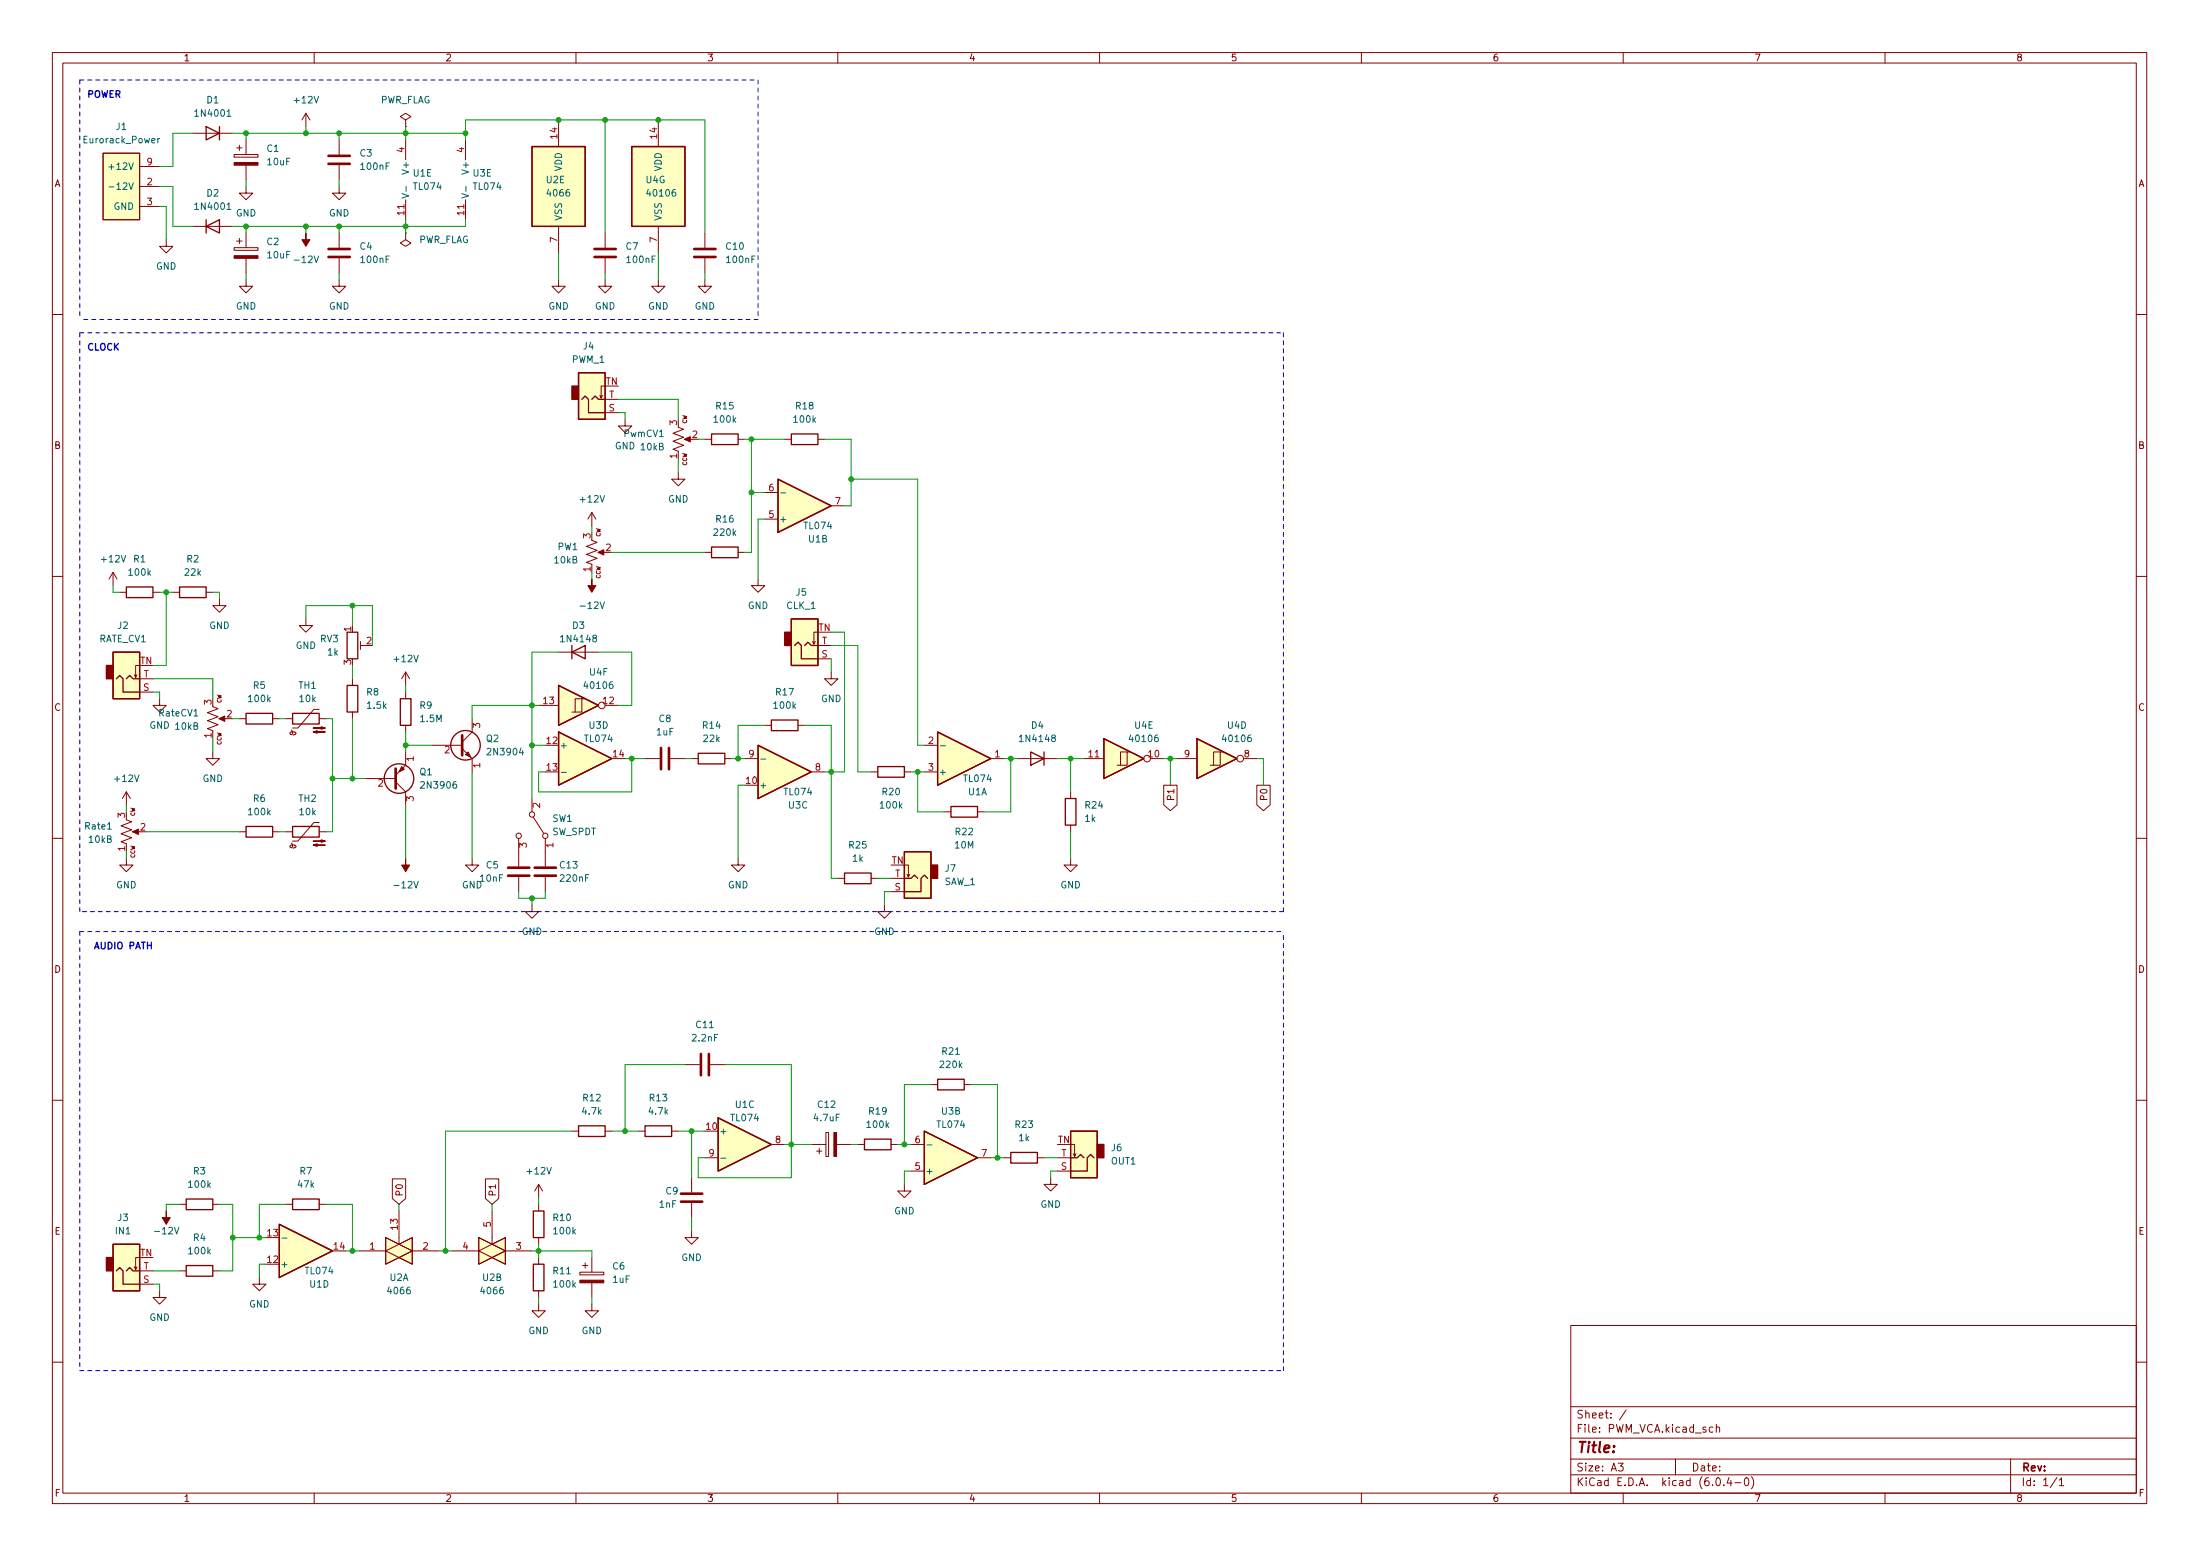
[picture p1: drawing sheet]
<svg xmlns="http://www.w3.org/2000/svg" width="420mm" height="297mm" viewBox="0 0 420 297" stroke-linecap="round" stroke-linejoin="round" font-family="sans-serif">
<g fill="none" stroke="#840000" stroke-width=".19">
<path d="M10 10h400v277h-400zM12 12h396v273h-396zM60 10v2M110 10v2M160 10v2M210 10v2M260 10v2M310 10v2M360 10v2M19.7 29.2h7v12.7h-7zM26.7 35.6h3.8M26.7 39.4h3.8"/>
<path d="M26.7 31.8h3.8M36.8 25.4h7.6M44.7 29.5h4.6v.5h-4.6zM45.2 28.2h1M45.7 27.7v1M47 35.6v1.3h1.3l-1.3 1.2-1.3-1.2h1.3M47 26.7v2.8M47 31.5v2.8M58.4 21.6l-.7 1.3M58.4 21.6v2.6M58.4 21.6l.8 1.3M64.8 35.6v1.3h1.2l-1.2 1.2-1.3-1.2h1.3"/>
<path d="M64.8 26.7v2.8M64.8 31.5v2.8M77.5 22.9l1-.6-1-.7-1 .7 1 .6v1.3M77.5 24.2h.1M77.5 26.7v3.8M77.5 38.1v3.8M88.9 26.7v3.8M88.9 38.1v3.8M106.7 22.9v5.1M125.7 22.9v5.1M31.7 45.8v1.2h1.3l-1.3 1.3-1.2-1.3h1.2M36.8 43.2h7.6"/>
<path d="M44.7 47.3h4.6v.5h-4.6zM45.2 46h1M45.7 45.5v1M47 53.4v1.2h1.3l-1.3 1.3-1.3-1.3h1.3M47 44.5v2.8M47 49.3v2.8M64.8 53.4v1.2h1.2l-1.2 1.3-1.3-1.3h1.3M64.8 44.5v2.8M64.8 49.3v2.8M77.5 44.5v1.3l1 .6-1 .6-1-.6 1-.6M77.5 44.5h.1M106.7 53.4v1.2h1.2l-1.2 1.3-1.3-1.3h1.3"/>
<path d="M106.7 43.2v5.1M115.6 53.4v1.2h1.2l-1.2 1.3-1.3-1.3h1.3M115.6 44.5v2.8M115.6 49.3v2.8M125.7 53.4v1.2h1.3l-1.3 1.3-1.2-1.3h1.2M125.7 43.2v5.1M134.6 53.4v1.2h1.3l-1.3 1.3-1.3-1.3h1.3M134.6 44.5v2.8M134.6 49.3v2.8M10 60h2M115.1 75.5l-.3 .5M115.6 73.7h-.8v2.3l-.2-.5"/>
<path d="M115.6 78.8h2.5M115.6 76.2h2.5M408 60h2M113 97.8v2.6M113 97.8l-.7 1.3M113 97.8l.8 1.3M119.4 80v1.3h1.2l-1.2 1.3-1.3-1.3h1.3M129.5 90.2v1.3h1.3l-1.3 1.2-1.2-1.2h1.2M129.5 81.6l1.1 .4-2.1 .7 2.1 .8-2.1 .7 2.1 .8-2.1 .8 1 .3v.3M131.1 83.9h1M134.6 83.9h1.3M141 83.9h1.2"/>
<path d="M146 99.1h2.6M146 94h2.6M149.9 83.9h1.2M156.2 83.9h1.3M158.7 96.6h2.6M10 110h2M21.6 109.3l-.8 1.2M21.6 109.3v2.5M21.6 109.3l.8 1.2M22.9 113.1h1.2M29.2 113.1h1.3M33 113.1h1.3"/>
<path d="M39.4 113.1h1.2M41.9 114.3v1.3h1.3l-1.3 1.3-1.3-1.3h1.3M58.4 118.1v1.3h1.3l-1.3 1.3-1.3-1.3h1.3M113 103.2l1 .3-2 .8 2 .8-2 .7 2 .8-2 .8 1 .3v.3M114.6 105.4h1M134.6 105.4h1.3M141 105.4h1.2M144.8 110.5v1.3h1.2l-1.2 1.3-1.3-1.3h1.3M408 110h2M26.2 128.8l-.3 .5M26.7 127h-.8v2.3l-.2-.5M26.7 132.1h2.5"/>
<path d="M26.7 129.6h2.5M30.5 133.4v1.3h1.2l-1.2 1.2-1.3-1.2h1.3M40.6 134.9l1.1 .4-2.1 .8 2.1 .7-2.1 .8 2.1 .7-2.1 .8 1 .4v.2M42.2 137.2h1M45.7 137.2h1.3M52.1 137.2h1.2M54.6 137.2h1.3M55.6 139.4l.2 .2 .1 .3-.1 .3h-.3l-.1-.3 .2-.2h.7l.2 .2-.1 .3-.4 .2M61 135.4h-1.1l-3 3.6h-1M61 137.2h1.2M67.3 129.6v1.2M67.3 135.9v1.3"/>
<path d="M68.8 122.5v1.5M68.8 123.2h1M77.5 128.3v2.5M77.5 132.1v1.3M77.5 138.5v1.2M77.5 128.3l-.8 1.3M77.5 128.3l.7 1.3M90.2 137.2v2.5l-1.9 1.9M102.9 134.7h3.8M106.7 124.5h7.6M111.1 133.4h-1.2v2.5M111.8 133.4h-.7v2.5h-1.9"/>
<path d="M115.6 134.7h2.5M146 138.5h1.3M152.4 138.5h1.3M155.7 122.5l-.3 .5M156.2 120.7h-.8v2.3l-.2-.5M156.2 123.2h2.5M156.2 125.8h2.5M158.7 128.3v1.3h1.3l-1.3 1.2-1.2-1.2h1.2M24.1 156.5l1 .4-2 .7 2 .8-2 .8 2 .7-2 .8 1 .4v.2M24.1 151.2v2.5M24.1 151.2l-.7 1.2M24.1 151.2l.8 1.2"/>
<path d="M25.7 158.8h1M40.6 143.5v1.3h1.3l-1.3 1.3-1.2-1.3h1.2M45.7 158.8h1.3M52.1 158.8h1.2M54.6 158.8h1.3M61 157h-1.1l-3 3.6h-1M61 158.8h1.2M69.8 148.6h5.8M75.6 149.3l1.9 1.9v2.5M77.5 143.5v2.6l-1.9 1.9M82.5 142.3h5.8M88.3 142.9l1.9 1.9v2.6"/>
<path d="M101.6 152.4v2.6M101.9 156l2 3.2M123.2 144.8h2.8M128 144.8h2.8M132.1 144.8h1.2M138.4 144.8h1.3M142.2 144.8h2.6M154.9 147.4h2.6M166.4 147.4h1.2M172.7 147.4h1.3M176.5 142.3h2.6M176.5 147.4h2.6"/>
<path d="M180.3 155h1.3M186.7 155h1.3M189.2 144.8h2.6M194.3 144.8h7.6M204.5 151.2v1.2M204.5 157.5v1.3M207 144.8h3.8M215.3 143.5h-1.3v2.6M215.9 143.5h-.6v2.6h-1.9M219.7 144.8h2.5M222.2 149.9h2.6v3.7l-1.3 1.2-1.3-1.2zM224.8 144.8h3.8"/>
<path d="M233 143.5h-1.2v2.6M233.7 143.5h-.7v2.6h-1.9M237.5 144.8h2.5M240 149.9h2.6v3.7l-1.3 1.2-1.3-1.2zM10 160h2M24.1 163.9v1.2h1.3l-1.3 1.3-1.2-1.3h1.2M55.6 160.9l.2 .3 .1 .3-.1 .3h-.3l-.1-.3 .2-.2h.7l.2 .2-.1 .3-.4 .2M90.2 163.9v1.2h1.2l-1.2 1.3-1.3-1.3h1.3M99.1 160.1v5.3M99.1 167.4v2.8M101.6 172.8v1.2h1.3l-1.3 1.3-1.3-1.3h1.3M104.1 160.1v5.3"/>
<path d="M104.1 167.4v2.8M141 163.9v1.2h1.2l-1.2 1.3-1.3-1.3h1.3M160 167.7h1.3M166.4 167.7h1.2M168.9 172.8v1.2h1.3l-1.3 1.3-1.3-1.3h1.3M170.2 167.7h2.5M170.2 170.2h2.5M172.7 165.1h.8v2.3l.2-.5M173.2 166.9l.3 .5M204.5 163.9v1.2h1.2l-1.2 1.3-1.3-1.3h1.3M408 160h2M10 210h2"/>
<path d="M109.2 215.9h1.3M115.6 215.9h1.2M121.9 215.9h1.3M128.3 215.9h1.2M130.8 203.2h2.8M135.6 203.2h2.8M147.3 218.5h2.6M154.9 218.5h2.8M156 219.7h1M156.5 219.2v1.1M157.7 216.2h.5v4.6h-.5zM159.8 218.5h2.8"/>
<path d="M163.8 218.5h1.3M170.2 218.5h1.2M174 218.5h2.5M177.8 207h1.3M184.1 207h1.3M204.5 218.5h.7v2.3l.3-.5M408 210h2M34.3 229.9h1.3M40.6 229.9h1.3M54.6 229.9h1.3M61 229.9h1.2M68.6 238.8h5.1"/>
<path d="M73.7 238.8l5-2.5v5zM73.7 236.3l5 2.5-5 2.5zM74.9 225h2.6v3.8l-1.3 1.1-1.3-1.1zM76.2 231.2v6.3M78.7 238.8h5.1M86.4 238.8h5M91.4 238.8l5.1-2.5v5zM91.4 236.3l5.1 2.5-5.1 2.5zM92.7 225h2.6v3.8l-1.3 1.1-1.3-1.1zM94 231.2v6.3M96.5 238.8h5.1M102.9 226.1v2.5"/>
<path d="M102.9 229.9v1.3M102.9 236.3v1.2M102.9 226.1l-.8 1.3M102.9 226.1l.7 1.3M132.1 235v1.3h1.2l-1.2 1.2-1.3-1.2h1.3M132.1 224.8v2.8M132.1 229.7v2.7M134.6 221h2.6M172.7 226.1v1.3h1.3l-1.3 1.2-1.3-1.2h1.3M174 223.6h2.5M186.7 221h2.5M191.8 221h1.2"/>
<path d="M198.1 221h1.3M200.7 224.8v1.3h1.2l-1.2 1.3-1.3-1.3h1.3M201.9 221h2.6M201.9 223.6h2.6M205 220.3l.2 .5M26.2 241.8l-.3 .6M26.7 240.1h-.8v2.3l-.2-.6M26.7 245.1h2.5M26.7 242.6h2.5M30.5 246.4v1.3h1.2l-1.2 1.3-1.3-1.3h1.3M34.3 242.6h1.3M40.6 242.6h1.3"/>
<path d="M49.5 243.9v1.2h1.3l-1.3 1.3-1.2-1.3h1.2M102.9 249v1.2h1.2l-1.2 1.3-1.3-1.3h1.3M102.9 240.1v1.2M102.9 246.4v1.3M110.7 242.9h4.6v.5h-4.6zM111.3 241.6h1M111.8 241.1v1M113 249v1.2h1.3l-1.3 1.3-1.2-1.3h1.2M113 240.1v2.8M113 244.9v2.8M300 253h108v32h-108zM10 260h2"/>
<path d="M300 278.5h108M300 274.5h108M300 268.5h108M309.1 279.3h.9l-.5 .6 .4 .1v.7l-.2 .1-.6-.1M310.6 269.1l-1.3 2M320 278.5v3M327.1 272.5l-.4-.1-.3 .3 .2 .6h.5M327.8 272.6l.2-.2 .4 .1v.9M327.8 271.9v1.5M384 278.5v6.5M408 260h2M60 285v2"/>
<path d="M110 285v2M160 285v2M210 285v2M260 285v2M300 281.5h108M310 285v2M327.9 282.2l.2-.1a.8 .8 0 0 1 .5 .8 .8 .8 0 0 1-.5 .7 1 1 0 0 1-.2-1.4zM329.2 283.5v.1M330.2 282l-.3 1.1h.9M330.6 282.6v1M331.4 283h1.1M333.3 282.3l.2-.2a.8 .8 0 0 1 .5 .8 .8 .8 0 0 1-.5 .7l-.2-.1-.2-.5z"/>
<path d="M334.5 281.9a1.72 1.72 0 0 1 0 2.3M360 285v2M392.9 282l-1.3 2M393.3 282.5l.4-.4v1.5M393.3 283.6h.8"/>
<circle cx="114.9" cy="134.7" r=".63"/>
<circle cx="99.1" cy="159.5" r=".51"/>
<circle cx="101.6" cy="155.5" r=".51"/>
<circle cx="104.1" cy="159.5" r=".51"/>
<circle cx="219.1" cy="144.8" r=".63"/>
<circle cx="236.9" cy="144.8" r=".63"/>
</g>
<g fill="#ffffc2" stroke="#ffffc2" stroke-width=".19">
<path d="M110.5 71.2h5.1v8.8h-5.1z"/>
<path d="M101.6 28h10.2v15.2h-10.2z"/>
<path d="M120.6 28h10.2v15.2h-10.2z"/>
<path d="M137.2 213.4l10.1 5.1-10.1 5.1z"/>
<path d="M21.6 124.5h5.1v8.9h-5.1z"/>
<path d="M176.5 215.9l10.2 5.1-10.2 5.1z"/>
<path d="M179.1 139.7l10.1 5.1-10.1 5.1z"/>
<path d="M91.4 238.8l5.1-2.5v5z"/>
<path d="M91.4 236.3l5.1 2.5-5.1 2.5z"/>
<path d="M73.7 238.8l5-2.5v5z"/>
<path d="M73.7 236.3l5 2.5-5 2.5z"/>
<path d="M19.7 29.2h7v12.7h-7z"/>
<path d="M204.5 215.9h5v8.9h-5z"/>
<path d="M106.7 139.7l10.1 5.1-10.1 5.1z"/>
<path d="M144.8 142.3l10.1 5.1-10.1 5z"/>
<path d="M106.7 130.8l7.6 3.9-7.6 3.8z"/>
<path d="M148.6 91.5l10.1 5.1-10.1 5z"/>
<path d="M151.1 118.1h5.1v8.9h-5.1z"/>
<path d="M172.7 162.6h5.1v8.9h-5.1z"/>
<path d="M228.6 141l7.6 3.8-7.6 3.8z"/>
<path d="M21.6 237.5h5.1v8.9h-5.1z"/>
<path d="M53.3 233.7l10.2 5.1-10.2 5.1z"/>
<path d="M210.8 141l7.6 3.8-7.6 3.8z"/>
</g>
<g fill="none" stroke="#840000" stroke-width=".25">
<path d="M39.4 24.2l2.5 1.2-2.5 1.3zM41.9 24.2v2.5M101.6 28h10.2v15.2h-10.2zM120.6 28h10.2v15.2h-10.2zM39.4 43.2l2.5-1.3v2.6zM39.4 41.9v2.6M110.5 71.2h5.1v8.8h-5.1zM111.1 76.2l.7-.6 .6 .6v2.6h3.2M113 76.2l.7-.6 .6 .6h1.3M135.9 82.8h5.1v2.1h-5.1zM148.6 91.5l10.1 5.1-10.1 5zM151.1 82.8h5.1v2.1h-5.1z"/>
<path d="M24.1 112.1h5.1v2h-5.1zM34.3 112.1h5.1v2h-5.1zM135.9 104.4h5.1v2.1h-5.1zM151.1 118.1h5.1v8.9h-5.1zM21.6 124.5h5.1v8.9h-5.1zM22.2 129.6l.7-.7 .6 .7v2.5h3.2M24.1 129.6l.7-.7 .6 .7h1.3M47 136.2h5.1v2h-5.1zM55.9 136.2h5.1v2h-5.1zM66.3 120.7h2v5.1h-2zM66.3 130.8h2v5.1h-2zM76.5 133.4h2v5.1h-2z"/>
<path d="M106.7 139.7l10.1 5.1-10.1 5.1zM106.7 130.8l7.6 3.9-7.6 3.8zM109.2 124.5l2.6-1.3v2.6zM109.2 123.2v2.6M147.3 137.5h5.1v2h-5.1zM151.8 123.2l.6-.6 .6 .6v2.6h3.2M153.7 123.2l.6-.6 .6 .6h1.3M179.1 139.7l10.1 5.1-10.1 5.1zM47 157.8h5.1v2h-5.1zM55.9 157.8h5.1v2h-5.1zM133.3 143.8h5.1v2h-5.1zM144.8 142.3l10.1 5.1-10.1 5z"/>
<path d="M167.6 146.3h5.1v2.1h-5.1zM181.6 154h5.1v2h-5.1zM196.8 143.5l2.6 1.3-2.6 1.3zM199.4 143.5v2.6M203.5 152.4h2v5.1h-2zM210.8 141l7.6 3.8-7.6 3.8zM228.6 141l7.6 3.8-7.6 3.8zM161.3 166.7h5.1v2h-5.1zM172.7 162.6h5.1v8.9h-5.1zM172.7 167.7h1.3l.6-.7 .7 .7M177.2 167.7l-.7-.7-.6 .7v2.5h-3.2M110.5 214.9h5.1v2.1h-5.1z"/>
<path d="M123.2 214.9h5.1v2.1h-5.1zM137.2 213.4l10.1 5.1-10.1 5.1zM165.1 217.5h5.1v2h-5.1zM176.5 215.9l10.2 5.1-10.2 5.1zM179.1 206h5v2.1h-5zM204.5 215.9h5v8.9h-5zM21.6 237.5h5.1v8.9h-5.1zM35.6 228.9h5v2h-5zM53.3 233.7l10.2 5.1-10.2 5.1zM55.9 228.9h5.1v2h-5.1zM101.9 231.2h2v5.1h-2zM193 220h5.1v2h-5.1z"/>
<path d="M204.5 221h1.2l.7-.6 .6 .6M208.9 221l-.6-.6-.7 .6v2.6h-3.1M22.2 242.6l.7-.6 .6 .6v2.5h3.2M24.1 242.6l.7-.6 .6 .6h1.3M35.6 241.6h5v2h-5zM101.9 241.3h2v5.1h-2z"/>
<circle cx="76.2" cy="148.6" r="2.82"/>
<circle cx="88.9" cy="142.3" r="2.82"/>
</g>
<g fill="#840000" stroke="#840000" stroke-width=".25">
<path d="M109.2 73.7h1.3v2.5h-1.3z"/>
<path d="M20.3 127h1.3v2.6h-1.3z"/>
<path d="M209.5 218.5h1.3v2.5h-1.3z"/>
<path d="M149.9 120.7h1.2v2.5h-1.2z"/>
<path d="M177.8 165.1h1.3v2.6h-1.3z"/>
<path d="M20.3 240.1h1.3v2.5h-1.3z"/>
</g>
<g fill="none" stroke="#840000" stroke-width=".51">
<path d="M62.7 31.3h4.1M62.7 29.8h4.1M62.7 49.1h4.1M62.7 47.5h4.1M113.5 49.1h4.1M113.5 47.5h4.1M132.6 49.1h4.1M132.6 47.5h4.1M75.6 146.7v3.8M88.3 140.4v3.8M126.2 142.8v4M127.8 142.8v4"/>
<path d="M97 167.2h4.1M97 165.6h4.1M102.1 167.2h4.1M102.1 165.6h4.1M133.9 201.2v4.1M135.4 201.2v4.1M130 229.4h4.1M130 227.9h4.1"/>
</g>
<g fill="none" stroke="#006464" stroke-width=".19">
<path d="M20.8 35.7h1M20.8 31.9h1M30.1 26.4v.9M30.5 26.4l-.4 .3M43.4 22.2h.7M43.4 40h.7M76.8 37l1.2 .4-1.2 .4M77.6 35.6v.9M88.2 37l1.3 .4-1.3 .4M89 35.6v.9M149.1 94.1h1M107.2 147.4h1"/>
<path d="M145.3 144.9h1M179.6 142.4h.9M177 218.6h1M53.8 236.3h1M137.7 221.1h.9"/>
</g>
<g fill="#840000" stroke="#840000" stroke-width=".19">
<path d="M114.2 105.4l1.1-.5v1.1z"/>
<path d="M159.3 216.2h.5v4.6h-.5z"/>
<path d="M58.4 44.5v1.3h.8l-.8 1.2-.7-1.2h.7z"/>
<path d="M44.7 48.8h4.6v.5h-4.6z"/>
<path d="M44.7 31h4.6v.5h-4.6z"/>
<path d="M130.7 83.9l1.1-.6v1.1z"/>
<path d="M113 110.5v1.3h.8l-.8 1.3-.7-1.3h.7z"/>
<path d="M41.8 137.2l1.1-.5v1z"/>
<path d="M77.5 163.9v1.2h.7l-.7 1.3-.8-1.3h.8z"/>
<path d="M25.3 158.8l1.1-.5v1z"/>
<path d="M59.8 139.7l.8-.2v.5l-.8-.3h2.3z"/>
<path d="M59.8 139h2.3l-.8 .2v-.5l.8 .3z"/>
<path d="M76.7 146.3l.5 .5-1 .6z"/>
<path d="M59.8 161.3l.8-.2v.5l-.8-.3h2.3z"/>
<path d="M59.8 160.6h2.3l-.8 .2v-.5l.8 .3z"/>
<path d="M88.9 144.1l.5-.6 .5 1.1z"/>
<path d="M31.7 231.2v1.2h.8l-.8 1.3-.7-1.3h.7z"/>
<path d="M110.7 244.4h4.6v.5h-4.6z"/>
</g>
<path d="M15.2 15.3v45.7M15.2 15.3h129.6M144.8 15.3v45.7M15.2 63.5h229.9M15.2 63.5v110.5M144.8 61h-129.6M245.1 63.5v110.5M15.2 177.8v83.9M15.2 177.8h229.9M245.1 174h-229.9M15.2 261.7h229.9M245.1 261.7v-83.9" fill="none" stroke="#0000c2" stroke-width=".19" stroke-dasharray=".8 .8"/>
<g fill="none" stroke="#009600" stroke-width=".19">
<path d="M30.5 39.4h1.2v6.4M30.5 35.6h2.5v7.6h3.8M36.8 25.4h-3.8v6.4h-2.5M44.4 25.4h44.5M47 25.4v1.3M47 34.3v1.3M58.4 24.2v1.2M64.8 25.4v1.3M64.8 34.3v1.3M77.5 24.2v2.5M88.9 26.7v-3.8h45.7v21.6M115.6 22.9v21.6"/>
<path d="M47 43.2v1.3M47 52.1v1.3M58.4 43.2v1.3M64.8 43.2v1.3M64.8 52.1v1.3M77.5 41.9v2.6M88.9 41.9v1.3h-44.5M106.7 48.3v5.1M115.6 52.1v1.3M125.7 48.3v5.1M134.6 52.1v1.3M118.1 76.2h11.4v3.8"/>
<path d="M118.1 78.8h1.3v1.2M129.5 87.7v2.5M133.3 83.9h1.3M142.2 83.9h7.7M143.5 94h2.5M143.5 83.9v21.5h-1.3M146 99.1h-1.2v11.4M157.5 83.9h5.1v12.7h-1.3M162.6 91.5h12.7v50.8h1.2M21.6 111.8v1.3h1.3M30.5 113.1h2.5M31.7 113.1v13.9h-2.5"/>
<path d="M40.6 113.1h1.3v1.2M58.4 118.1v-2.5h12.7v7.6M67.3 115.6v3.8M113 100.4v1.2M113 109.3v1.2M116.8 105.4h17.8M29.2 132.1h1.3v1.3M29.2 129.6h11.4v3.8M44.4 137.2h1.3M53.3 137.2h1.3M62.2 137.2h1.3v21.6h-1.3M67.3 127v2.6"/>
<path d="M67.3 137.2v11.4M77.5 130.8v1.3M77.5 139.7v3.8M102.9 134.7h-12.7v2.5M106.7 124.5h-5.1v27.9M114.3 124.5h6.3v10.2h-2.5M146 138.5h-5v6.3M153.7 138.5h5v8.9M158.7 120.7h2.6v26.7h-3.8M158.7 123.2h5.1v24.2h2.6M158.7 125.8v2.5M24.1 153.7v1.3"/>
<path d="M27.9 158.8h17.8M40.6 141v2.5M53.3 158.8h1.3M63.5 148.6h6.3M77.5 153.7v10.2M77.5 142.3h5M90.2 147.4v16.5M101.6 142.3h2.5M119.4 144.8h3.8M120.6 144.8v6.4h-17.7v-3.8h1.2M130.8 144.8h1.3M139.7 144.8h2.5"/>
<path d="M142.2 149.9h-1.2v14M158.7 147.6v20.1h1.3M174 147.4h2.5M175.3 147.4v7.6h5M191.8 144.8h2.5M193 144.8v10.2h-5M201.9 144.8h5.1M204.5 144.8v6.4M204.5 158.8v5.1M222.2 144.8h2.6M223.5 144.8v5.1M240 144.8h1.3v5.1"/>
<path d="M24.1 162.6v1.3M99.1 170.2v1.3h5v-1.3M101.6 171.5v1.3M167.6 167.7h2.6M170.2 170.2h-1.3v2.6M109.2 215.9h-24.1v22.9M116.8 215.9h5.1M129.5 215.9h5.1M130.8 203.2h-11.4v12.7M132.1 215.9v8.9M138.4 203.2h12.7v21.6h-17.8v-3.8h1.3M149.9 218.5h5"/>
<path d="M162.6 218.5h1.2M171.4 218.5h2.6M177.8 207h-5.1v11.5M185.4 207h5.1v14M34.3 229.9h-2.6v1.3M41.9 229.9h2.5v12.7h-2.5M44.4 236.3h6.4M54.6 229.9h-5.1v6.4M62.2 229.9h5.1v8.9M66 238.8h2.6M76.2 229.9v1.3M83.8 238.8h2.6"/>
<path d="M94 229.9v1.3M101.6 238.8h11.4v1.3M102.9 228.6v1.3M102.9 237.5v2.6M132.1 232.4v2.6M174 223.6h-1.3v2.5M189.2 221h2.6M199.4 221h2.5M201.9 223.6h-1.2v1.2M29.2 245.1h1.3v1.3M29.2 242.6h5.1M50.8 241.3h-1.3v2.6"/>
<path d="M102.9 247.7v1.3M113 247.7v1.3"/>
</g>
<g fill="#009600" stroke="#009600" stroke-width=".19">
<circle cx="158.7" cy="147.4" r=".46"/>
<circle cx="132.1" cy="215.9" r=".46"/>
<circle cx="119.4" cy="215.9" r=".46"/>
<circle cx="151.1" cy="218.5" r=".46"/>
<circle cx="120.6" cy="144.8" r=".46"/>
<circle cx="141" cy="144.8" r=".46"/>
<circle cx="85.1" cy="238.8" r=".46"/>
<circle cx="67.3" cy="238.8" r=".46"/>
<circle cx="101.6" cy="142.3" r=".46"/>
<circle cx="101.6" cy="134.7" r=".46"/>
<circle cx="49.5" cy="236.3" r=".46"/>
<circle cx="44.4" cy="236.3" r=".46"/>
<circle cx="102.9" cy="238.8" r=".46"/>
<circle cx="190.5" cy="221" r=".46"/>
<circle cx="172.7" cy="218.5" r=".46"/>
<circle cx="101.6" cy="171.5" r=".46"/>
<circle cx="162.6" cy="91.5" r=".46"/>
<circle cx="143.5" cy="94" r=".46"/>
<circle cx="143.5" cy="83.9" r=".46"/>
<circle cx="47" cy="25.4" r=".46"/>
<circle cx="58.4" cy="25.4" r=".46"/>
<circle cx="64.8" cy="25.4" r=".46"/>
<circle cx="77.5" cy="25.4" r=".46"/>
<circle cx="63.5" cy="148.6" r=".46"/>
<circle cx="67.3" cy="148.6" r=".46"/>
<circle cx="77.5" cy="142.3" r=".46"/>
<circle cx="223.5" cy="144.8" r=".46"/>
<circle cx="193" cy="144.8" r=".46"/>
<circle cx="204.5" cy="144.8" r=".46"/>
<circle cx="175.3" cy="147.4" r=".46"/>
<circle cx="115.6" cy="22.9" r=".46"/>
<circle cx="125.7" cy="22.9" r=".46"/>
<circle cx="106.7" cy="22.9" r=".46"/>
<circle cx="67.3" cy="115.6" r=".46"/>
<circle cx="88.9" cy="25.4" r=".46"/>
<circle cx="47" cy="43.2" r=".46"/>
<circle cx="77.5" cy="43.2" r=".46"/>
<circle cx="58.4" cy="43.2" r=".46"/>
<circle cx="64.8" cy="43.2" r=".46"/>
<circle cx="31.7" cy="113.1" r=".46"/>
</g>
<text font-size="2.8" fill="#840000" x="301" y="277.3">Title:</text>
<g font-size="2.1" fill="#840000">
<text x="301" y="273.5">File: PWM_VCA.kicad_sch</text>
<text x="301" y="270.8">Sheet: /</text>
<text x="301" y="280.9">Size: A3</text>
<text x="323" y="280.9">Date:</text>
<text x="386" y="280.9">Rev:</text>
<text x="301" y="283.7">KiCad E.D.A. kicad (6.0.4-0)</text>
<text x="386" y="283.7">Id: 1/1</text>
</g>
<g font-size="1.8" fill="#840000">
<text x="35" y="11.7">1</text>
<text x="85" y="11.7">2</text>
<text x="135" y="11.7">3</text>
<text x="185" y="11.7">4</text>
<text x="235" y="11.7">5</text>
<text x="285" y="11.7">6</text>
<text x="335" y="11.7">7</text>
<text x="385" y="11.7">8</text>
<text x="10.3" y="35.7">A</text>
<text x="408.3" y="35.7">A</text>
<text x="10.3" y="85.7">B</text>
<text x="408.3" y="85.7">B</text>
<text x="10.3" y="135.7">C</text>
<text x="408.3" y="135.7">C</text>
<text x="224.2" y="152.5" transform="rotate(-90 224.2 152.5)">P1</text>
<text x="242" y="152.5" transform="rotate(-90 242 152.5)">P0</text>
<text x="10.3" y="185.7">D</text>
<text x="408.3" y="185.7">D</text>
<text x="76.9" y="228.5" transform="rotate(-90 76.9 228.5)">P0</text>
<text x="94.7" y="228.5" transform="rotate(-90 94.7 228.5)">P1</text>
<text x="10.4" y="235.7">E</text>
<text x="408.4" y="235.7">E</text>
<text x="10.4" y="285.7">F</text>
<text x="35" y="286.7">1</text>
<text x="85" y="286.7">2</text>
<text x="135" y="286.7">3</text>
<text x="185" y="286.7">4</text>
<text x="235" y="286.7">5</text>
<text x="285" y="286.7">6</text>
<text x="335" y="286.7">7</text>
<text x="385" y="286.7">8</text>
<text x="408.4" y="285.7">F</text>
</g>
<g font-size="1.8" fill="#0000c2">
<text x="16.5" y="18.6">POWER</text>
<text x="16.5" y="66.9">CLOCK</text>
<text x="17.8" y="181.2">AUDIO PATH</text>
</g>
<g font-size="1.8" fill="#006464">
<text x="37.5" y="22.3">1N4001</text>
<text x="39.5" y="19.7">D1</text>
<text x="56.3" y="19.7">+12V</text>
<text x="72.5" y="19.7">PWR_FLAG</text>
<text x="16.2" y="27.3">Eurorack_Power</text>
<text x="22.2" y="24.8">J1</text>
<text x="51" y="29">C1</text>
<text x="68.8" y="29.9">C3</text>
<text x="21.5" y="32.4">+12V</text>
<text x="51.1" y="31.5">10uF</text>
<text x="69" y="32.4">100nF</text>
<text x="78.1" y="32.9" transform="rotate(-90 78.1 32.9)">V+</text>
<text x="78.9" y="33.7">U1E</text>
<text x="89.5" y="32.9" transform="rotate(-90 89.5 32.9)">V+</text>
<text x="90.4" y="33.7">U3E</text>
<text x="104.3" y="35">U2E</text>
<text x="107.3" y="32.7" transform="rotate(-90 107.3 32.7)">VDD</text>
<text x="123.4" y="35">U4G</text>
<text x="126.4" y="32.7" transform="rotate(-90 126.4 32.7)">VDD</text>
<text x="21.7" y="40">GND</text>
<text x="21.9" y="36.2">-12V</text>
<text x="37.5" y="40">1N4001</text>
<text x="39.5" y="37.5">D2</text>
<text x="45" y="41.3">GND</text>
<text x="62.8" y="41.3">GND</text>
<text x="79.1" y="36.2">TL074</text>
<text x="90.5" y="36.2">TL074</text>
<text x="104.7" y="37.5">4066</text>
<text x="123.8" y="37.5">40106</text>
<text x="51" y="46.8">C2</text>
<text x="68.8" y="47.7">C4</text>
<text x="79.8" y="46.4">PWR_FLAG</text>
<text x="107.3" y="42.2" transform="rotate(-90 107.3 42.2)">VSS</text>
<text x="119.6" y="47.7">C7</text>
<text x="126.4" y="42.2" transform="rotate(-90 126.4 42.2)">VSS</text>
<text x="138.7" y="47.7">C10</text>
<text x="29.8" y="51.5">GND</text>
<text x="51.1" y="49.3">10uF</text>
<text x="56.6" y="50.2">-12V</text>
<text x="69" y="50.2">100nF</text>
<text x="119.8" y="50.2">100nF</text>
<text x="138.9" y="50.2">100nF</text>
<text x="45" y="59.1">GND</text>
<text x="62.8" y="59.1">GND</text>
<text x="104.7" y="59.1">GND</text>
<text x="113.6" y="59.1">GND</text>
<text x="123.8" y="59.1">GND</text>
<text x="132.7" y="59.1">GND</text>
<text x="109.3" y="69.3">PWM_1</text>
<text x="111.4" y="66.7">J4</text>
<text x="119.2" y="83.4">PwmCV1</text>
<text x="136.5" y="80.7">100k</text>
<text x="136.8" y="78.1">R15</text>
<text x="151.7" y="80.7">100k</text>
<text x="152" y="78.1">R18</text>
<text x="117.4" y="85.8">GND 10kB</text>
<text x="110.9" y="95.9">+12V</text>
<text x="127.6" y="95.9">GND</text>
<text x="136.8" y="99.7">R16</text>
<text x="148.7" y="99.7">+</text>
<text x="153.7" y="101">TL074</text>
<text x="19.5" y="107.4">+12V</text>
<text x="25.5" y="107.4">R1</text>
<text x="35.7" y="107.4">R2</text>
<text x="105.9" y="107.5">10kB</text>
<text x="106.5" y="105">PW1</text>
<text x="136.5" y="102.3">220k</text>
<text x="154.4" y="103.5">U1B</text>
<text x="24.7" y="109.9">100k</text>
<text x="35.4" y="109.9">22k</text>
<text x="152.1" y="113.7">J5</text>
<text x="111.2" y="116.2">-12V</text>
<text x="142.8" y="116.2">GND</text>
<text x="150.2" y="116.2">CLK_1</text>
<text x="18.9" y="122.6">RATE_CV1</text>
<text x="22.5" y="120.1">J2</text>
<text x="39.9" y="120.1">GND</text>
<text x="56.5" y="123.9">GND</text>
<text x="61.2" y="122.6">RV3</text>
<text x="62.6" y="125.1">1k</text>
<text x="107.4" y="122.6">1N4148</text>
<text x="109.4" y="120.1">D3</text>
<text x="48.4" y="131.5">R5</text>
<text x="57.1" y="131.5">TH1</text>
<text x="75.4" y="126.4">+12V</text>
<text x="111.8" y="131.5">40106</text>
<text x="112.6" y="128.9">U4F</text>
<text x="30.5" y="136.8">RateCV1</text>
<text x="47.6" y="134">100k</text>
<text x="57.3" y="134">10k</text>
<text x="70" y="132.8">R8</text>
<text x="70.2" y="135.3">1.5k</text>
<text x="80.2" y="135.3">R9</text>
<text x="80.4" y="137.8">1.5M</text>
<text x="125.9" y="137.8">C8</text>
<text x="147.9" y="135.3">100k</text>
<text x="148.2" y="132.8">R17</text>
<text x="156.8" y="134">GND</text>
<text x="28.5" y="139.1">GND 10kB</text>
<text x="92.9" y="141.6">Q2</text>
<text x="106.8" y="142.9">+</text>
<text x="111.7" y="141.6">TL074</text>
<text x="112.5" y="139.1">U3D</text>
<text x="125.4" y="140.4">1uF</text>
<text x="134.3" y="139.1">R14</text>
<text x="134.4" y="141.6">22k</text>
<text x="195" y="141.6">1N4148</text>
<text x="197" y="139.1">D4</text>
<text x="216" y="141.6">40106</text>
<text x="216.7" y="139.1">U4E</text>
<text x="233.8" y="141.6">40106</text>
<text x="234.5" y="139.1">U4D</text>
<text x="22" y="149.3">+12V</text>
<text x="38.7" y="149.3">GND</text>
<text x="80.2" y="148">Q1</text>
<text x="93.4" y="144.2">2N3904</text>
<text x="179.2" y="148">+</text>
<text x="184.1" y="149.3">TL074</text>
<text x="47.6" y="155.6">100k</text>
<text x="48.4" y="153.1">R6</text>
<text x="57.1" y="153.1">TH2</text>
<text x="57.3" y="155.6">10k</text>
<text x="80.7" y="150.5">2N3906</text>
<text x="144.9" y="150.5">+</text>
<text x="149.8" y="151.8">TL074</text>
<text x="150.6" y="154.3">U3C</text>
<text x="168.2" y="154.3">100k</text>
<text x="168.6" y="151.8">R20</text>
<text x="184.9" y="151.8">U1A</text>
<text x="207.3" y="154.3">R24</text>
<text x="16.4" y="158.3">Rate1</text>
<text x="17" y="160.9">10kB</text>
<text x="105.4" y="159.4">SW_SPDT</text>
<text x="105.5" y="156.9">SW1</text>
<text x="162.2" y="162">R25</text>
<text x="182.4" y="162">10M</text>
<text x="182.5" y="159.4">R22</text>
<text x="207.2" y="156.9">1k</text>
<text x="92.9" y="165.8">C5</text>
<text x="107" y="165.8">C13</text>
<text x="162.8" y="164.5">1k</text>
<text x="180.5" y="166.4">J7</text>
<text x="22.2" y="169.6">GND</text>
<text x="75.6" y="169.6">-12V</text>
<text x="88.2" y="169.6">GND</text>
<text x="91.8" y="168.3">10nF</text>
<text x="107.1" y="168.3">220nF</text>
<text x="139" y="169.6">GND</text>
<text x="180.3" y="168.9">SAW_1</text>
<text x="202.5" y="169.6">GND</text>
<text x="99.6" y="178.5">GND</text>
<text x="166.9" y="178.5">GND</text>
<text x="133" y="196.3">C11</text>
<text x="132.3" y="198.8">2.2nF</text>
<text x="179.6" y="203.9">220k</text>
<text x="180" y="201.3">R21</text>
<text x="111.3" y="212.8">4.7k</text>
<text x="111.4" y="210.2">R12</text>
<text x="124" y="212.8">4.7k</text>
<text x="124.1" y="210.2">R13</text>
<text x="139.7" y="214">TL074</text>
<text x="140.5" y="211.5">U1C</text>
<text x="155.6" y="214">4.7uF</text>
<text x="156.2" y="211.5">C12</text>
<text x="165.7" y="215.3">100k</text>
<text x="166" y="212.8">R19</text>
<text x="179.1" y="215.3">TL074</text>
<text x="179.8" y="212.8">U3B</text>
<text x="194" y="215.3">R23</text>
<text x="137.3" y="216.6">+</text>
<text x="194.6" y="217.8">1k</text>
<text x="212.3" y="219.7">J6</text>
<text x="36.1" y="226.7">100k</text>
<text x="37" y="224.2">R3</text>
<text x="56.9" y="226.7">47k</text>
<text x="57.3" y="224.2">R7</text>
<text x="100.8" y="224.2">+12V</text>
<text x="176.7" y="224.2">+</text>
<text x="212.2" y="222.3">OUT1</text>
<text x="22.5" y="233.1">J3</text>
<text x="105.7" y="233.1">R10</text>
<text x="126" y="230.5">1nF</text>
<text x="127.2" y="228">C9</text>
<text x="170.8" y="231.8">GND</text>
<text x="198.7" y="230.5">GND</text>
<text x="22.1" y="235.6">IN1</text>
<text x="29.9" y="235.6">-12V</text>
<text x="36.1" y="239.4">100k</text>
<text x="37" y="236.9">R4</text>
<text x="105.9" y="235.6">100k</text>
<text x="53.5" y="242">+</text>
<text x="58.4" y="243.2">TL074</text>
<text x="59.2" y="245.8">U1D</text>
<text x="74.4" y="244.5">U2A</text>
<text x="92.2" y="244.5">U2B</text>
<text x="105.7" y="243.2">R11</text>
<text x="105.9" y="245.8">100k</text>
<text x="117" y="242.4">C6</text>
<text x="117.1" y="244.9">1uF</text>
<text x="130.1" y="240.7">GND</text>
<text x="47.6" y="249.6">GND</text>
<text x="74.2" y="247.1">4066</text>
<text x="92" y="247.1">4066</text>
<text x="28.5" y="252.1">GND</text>
<text x="100.9" y="254.7">GND</text>
<text x="111.1" y="254.7">GND</text>
</g>
<g font-size="1.8" fill="#a90000">
<text x="77.2" y="29.1" transform="rotate(-90 77.2 29.1)">4</text>
<text x="88.6" y="29.1" transform="rotate(-90 88.6 29.1)">4</text>
<text x="106.4" y="26.4" transform="rotate(-90 106.4 26.4)">14</text>
<text x="125.5" y="26.4" transform="rotate(-90 125.5 26.4)">14</text>
<text x="28.1" y="35.3">2</text>
<text x="28.1" y="31.5">9</text>
<text x="28.1" y="39.2">3</text>
<text x="77.2" y="41" transform="rotate(-90 77.2 41)">11</text>
<text x="88.6" y="41" transform="rotate(-90 88.6 41)">11</text>
<text x="106.4" y="46.2" transform="rotate(-90 106.4 46.2)">7</text>
<text x="125.5" y="46.2" transform="rotate(-90 125.5 46.2)">7</text>
<text x="115.7" y="73.4">TN</text>
<text x="116.3" y="76">T</text>
<text x="116.3" y="78.5">S</text>
<text x="129.3" y="81.2" transform="rotate(-90 129.3 81.2)">3</text>
<text x="132.2" y="83.6">2</text>
<text x="129.3" y="87.5" transform="rotate(-90 129.3 87.5)">1</text>
<text x="146.8" y="93.8">6</text>
<text x="146.8" y="98.8">5</text>
<text x="159.5" y="96.3">7</text>
<text x="112.8" y="102.8" transform="rotate(-90 112.8 102.8)">3</text>
<text x="115.7" y="105.2">2</text>
<text x="112.8" y="109.1" transform="rotate(-90 112.8 109.1)">1</text>
<text x="67.1" y="120.5" transform="rotate(-90 67.1 120.5)">1</text>
<text x="70" y="123">2</text>
<text x="156.3" y="120.4">TN</text>
<text x="156.9" y="125.5">S</text>
<text x="156.9" y="123">T</text>
<text x="26.8" y="126.8">TN</text>
<text x="27.4" y="131.9">S</text>
<text x="27.4" y="129.3">T</text>
<text x="67.1" y="126.9" transform="rotate(-90 67.1 126.9)">3</text>
<text x="40.4" y="134.5" transform="rotate(-90 40.4 134.5)">3</text>
<text x="43.3" y="136.9">2</text>
<text x="103.8" y="134.4">13</text>
<text x="115.2" y="134.4">12</text>
<text x="40.4" y="140.9" transform="rotate(-90 40.4 140.9)">1</text>
<text x="84.9" y="143.8">2</text>
<text x="91.7" y="139" transform="rotate(-90 91.7 139)">3</text>
<text x="104.4" y="142">12</text>
<text x="177.3" y="142">2</text>
<text x="79" y="145.3" transform="rotate(-90 79 145.3)">1</text>
<text x="91.7" y="146.6" transform="rotate(-90 91.7 146.6)">1</text>
<text x="104.4" y="147.1">13</text>
<text x="117.1" y="144.6">14</text>
<text x="142.5" y="149.6">10</text>
<text x="143" y="144.6">9</text>
<text x="155.7" y="147.1">8</text>
<text x="177.3" y="147.1">3</text>
<text x="190" y="144.6">1</text>
<text x="207.9" y="144.6">11</text>
<text x="219.4" y="144.6">10</text>
<text x="226.2" y="144.6">9</text>
<text x="237.6" y="144.6">8</text>
<text x="72.2" y="150.2">2</text>
<text x="79" y="152.9" transform="rotate(-90 79 152.9)">3</text>
<text x="103.1" y="154.2" transform="rotate(-90 103.1 154.2)">2</text>
<text x="23.9" y="156.1" transform="rotate(-90 23.9 156.1)">3</text>
<text x="26.8" y="158.5">2</text>
<text x="100.6" y="161.8" transform="rotate(-90 100.6 161.8)">3</text>
<text x="105.7" y="161.8" transform="rotate(-90 105.7 161.8)">1</text>
<text x="23.9" y="162.5" transform="rotate(-90 23.9 162.5)">1</text>
<text x="170.3" y="164.9">TN</text>
<text x="170.9" y="167.4">T</text>
<text x="170.9" y="170">S</text>
<text x="134.9" y="215.7">10</text>
<text x="135.4" y="220.8">9</text>
<text x="148.1" y="218.2">8</text>
<text x="174.8" y="218.2">6</text>
<text x="187.5" y="220.8">7</text>
<text x="202" y="218.2">TN</text>
<text x="202.7" y="220.8">T</text>
<text x="174.8" y="223.3">5</text>
<text x="202.6" y="223.3">S</text>
<text x="26.8" y="239.8">TN</text>
<text x="51.1" y="236">13</text>
<text x="63.8" y="238.5">14</text>
<text x="70.6" y="238.5">1</text>
<text x="75.9" y="234.7" transform="rotate(-90 75.9 234.7)">13</text>
<text x="80.8" y="238.5">2</text>
<text x="88.4" y="238.5">4</text>
<text x="93.7" y="234.2" transform="rotate(-90 93.7 234.2)">5</text>
<text x="98.6" y="238.5">3</text>
<text x="27.4" y="244.9">S</text>
<text x="27.4" y="242.4">T</text>
<text x="51.1" y="241.1">12</text>
</g>
<g font-size="1.1" fill="#840000">
<text x="131.2" y="80.9" transform="rotate(-90 131.2 80.9)">CW</text>
<text x="131.2" y="88.9" transform="rotate(-90 131.2 88.9)">CCW</text>
<text x="114.7" y="102.5" transform="rotate(-90 114.7 102.5)">CW</text>
<text x="114.7" y="110.5" transform="rotate(-90 114.7 110.5)">CCW</text>
<text x="42.3" y="134.3" transform="rotate(-90 42.3 134.3)">CW</text>
<text x="42.3" y="142.3" transform="rotate(-90 42.3 142.3)">CCW</text>
<text x="25.8" y="155.9" transform="rotate(-90 25.8 155.9)">CW</text>
<text x="25.8" y="163.9" transform="rotate(-90 25.8 163.9)">CCW</text>
</g>
</svg>
